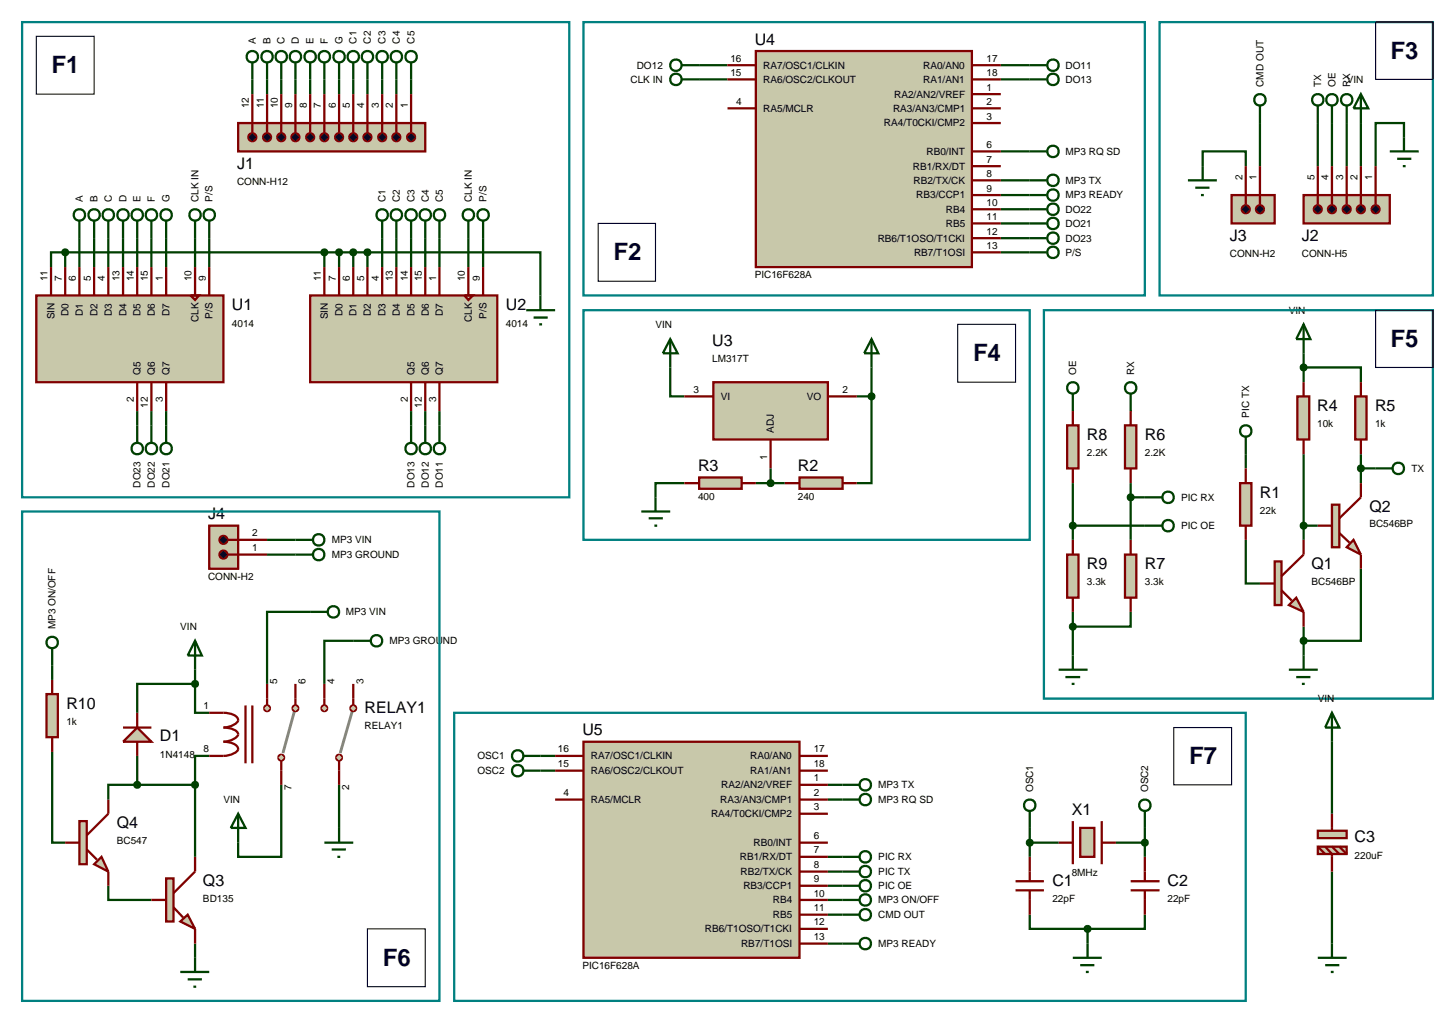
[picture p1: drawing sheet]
<svg xmlns="http://www.w3.org/2000/svg" width="257mm" height="180mm" viewBox="0 0 257 180" stroke-linecap="round" stroke-linejoin="round" font-family="sans-serif">
<g fill="none" stroke="#004000" stroke-width=".4">
<path d="M44.5 14v2.6M47.1 14v2.6M49.6 14v2.6M52.1 14v2.6M54.7 14v2.6M57.2 14v2.6M59.8 14v2.6M62.3 14v2.6M64.8 14v2.6M67.4 14v2.6M69.9 14v2.6M72.5 14v2.6"/>
<path d="M123.3 11.5h5M123.3 14h5M176.5 11.5h5.1M176.5 14h5.1M176.5 36.9h5.1M176.5 39.4h5.1M176.5 31.8h5.1M176.5 34.4h5.1M176.5 26.7h5.1M212.1 29.3v-2.6h7.6v2.6M222.2 21.7v7.6M232.4 21.7v7.6"/>
<path d="M234.9 21.7v7.6M237.5 21.7v7.6M240 21.7v7.6M247.6 24.2v-2.5h-5v7.6M11.5 44.5h-2.5v2.6M11.5 44.5h53.3M11.5 44.5v2.6M14 42v5.1M16.6 42v5.1M19.1 42v5.1M21.7 42v5.1M24.2 42v5.1"/>
<path d="M26.7 42v5.1M29.3 42v5.1M34.4 42v5.1M36.9 42v5.1M57.2 44.5v2.6M59.8 44.5v2.6M62.3 44.5v2.6M64.8 44.5h30.5v7.6M64.8 44.5v2.6M67.4 42v5.1M69.9 42v5.1M72.5 42v5.1"/>
<path d="M75 42v5.1M77.5 42v5.1M82.6 42v5.1M85.2 42v5.1M176.5 44.5h5.1M176.5 42h5.1M24.2 72.5v2.5M26.7 72.5v2.5M29.3 72.5v2.5M72.5 72.5v2.5M75 72.5v2.5M77.5 72.5v2.5"/>
<path d="M118.2 64.8v5.1h2.5M151.1 69.9h2.6M153.7 69.9v15.3h-2.6M153.7 64.8v5.1M229.9 64.8h10.1v2.6M229.9 62.3v5.1M47.1 95.2h5M47.1 97.8h5M120.7 85.2h-5.1v2.5M133.3 85.2h5.1M135.9 82.6v2.6M189.2 92.7h12.7"/>
<path d="M189.2 85.2v10M199.4 85.2v10M199.4 87.7h2.5M219.7 95.2v7.7h2.5M219.7 80.1v2.5M229.9 80.1v15.1M229.9 92.7h2.5M240 80.1v5.1M240 82.6h2.6M9.2 117.3v2.6M34.4 118.1v2.5M54.7 107.9h-7.6v12.7"/>
<path d="M62.3 113h-5.1v7.6M189.2 107.9v7.7M199.4 107.9v2.6h-10.2M229.9 110.5v5.1M240 100.3v12.7h-10.1M9.2 132.6v16h2.3M24.2 138.4h-5.1v2.6M24.2 133.3v5.1M24.2 138.4h10.2M34.4 120.6h-10.2v5.1M34.4 120.6v5.1h2.5M34.4 138.4v12.7"/>
<path d="M36.9 133.3h-2.5v5.1M49.6 138.4v12.7h-7.6v-2.5M59.8 138.4v7.6M95.3 133.3h2.6M95.3 135.9h2.6M146 138.4h2.6M234.9 130.8v12.7M19.1 156.2v2.5h7.6M146 151.1h2.6M146 153.7h2.6M146 156.2h2.6M146 158.7h2.6"/>
<path d="M146 141h2.6M181.6 146v5.1M181.6 148.6h5.1M196.8 148.6h5.1M201.9 146v5.1M234.9 153.7v12.7M34.4 166.4v2.5M146 166.4h2.6M146 161.3h2.6M181.6 161.3v2.5h10.2M191.8 163.8v2.6M201.9 161.3v2.5h-10.1"/>
</g>
<path d="M6.4 52.1h33v15.3h-33z" fill="#c8c8aa" stroke="#800000" stroke-width=".4"/>
<g fill="none" stroke="#800000" stroke-width=".4">
<path d="M9 47.1v5M11.5 47.1v5M14 47.1v5M16.6 47.1v5M19.1 47.1v5M21.7 47.1v5M24.2 47.1v5M26.7 47.1v5M29.3 47.1v5M33.6 52.1h1.5l-.7 .8zM34.4 47.1v5M36.9 47.1v5"/>
<path d="M24.2 67.4v5.1M26.7 67.4v5.1M29.3 67.4v5.1"/>
</g>
<path d="M54.7 52.1h33v15.3h-33z" fill="#c8c8aa" stroke="#800000" stroke-width=".4"/>
<g fill="none" stroke="#800000" stroke-width=".4">
<path d="M57.2 47.1v5M59.8 47.1v5M62.3 47.1v5M64.8 47.1v5M67.4 47.1v5M69.9 47.1v5M72.5 47.1v5M75 47.1v5M77.5 47.1v5M81.9 52.1h1.5l-.8 .8zM82.6 47.1v5M85.2 47.1v5"/>
<path d="M72.5 67.4v5.1M75 67.4v5.1M77.5 67.4v5.1"/>
</g>
<g fill="none" stroke="#004000" stroke-width=".4">
<path d="M14 38.9v3.1M16.6 38.9v3.1M19.1 38.9v3.1M21.7 38.9v3.1M24.2 38.9v3.1M26.7 38.9v3.1M29.3 38.9v3.1M34.4 38.9v3.1M36.9 38.9v3.1M67.4 38.9v3.1M69.9 38.9v3.1M72.5 38.9v3.1"/>
<path d="M75 38.9v3.1M77.5 38.9v3.1M82.6 38.9v3.1M85.2 38.9v3.1M77.5 75v3.1"/>
<circle cx="14" cy="37.9" r="1.01"/>
<circle cx="16.6" cy="37.9" r="1.01"/>
<circle cx="19.1" cy="37.9" r="1.01"/>
<circle cx="21.7" cy="37.9" r="1.01"/>
<circle cx="24.2" cy="37.9" r="1.01"/>
<circle cx="26.7" cy="37.9" r="1.01"/>
<circle cx="29.3" cy="37.9" r="1.01"/>
<circle cx="34.4" cy="37.9" r="1.01"/>
<circle cx="36.9" cy="37.9" r="1.01"/>
<circle cx="67.4" cy="37.9" r="1.01"/>
<circle cx="69.9" cy="37.9" r="1.01"/>
<circle cx="72.5" cy="37.9" r="1.01"/>
<circle cx="75" cy="37.9" r="1.01"/>
<circle cx="77.5" cy="37.9" r="1.01"/>
<circle cx="82.6" cy="37.9" r="1.01"/>
<circle cx="85.2" cy="37.9" r="1.01"/>
<circle cx="77.5" cy="79.1" r="1.01"/>
</g>
<path d="M42 21.7h33v5h-33z" fill="#c8c8aa" stroke="#800000" stroke-width=".4"/>
<path d="M44.5 16.6v6.8M47.1 16.6v6.8M49.6 16.6v6.8M52.1 16.6v6.8M54.7 16.6v6.8M57.2 16.6v6.8M59.8 16.6v6.8M62.3 16.6v6.8M64.8 16.6v6.8M67.4 16.6v6.8M69.9 16.6v6.8M72.5 16.6v6.8" fill="none" stroke="#800000" stroke-width=".4"/>
<g fill="#000" stroke="#800000" stroke-width=".4">
<path d="M44 23.7l.5-.2-.7 .7zM44.5 23.5a.68 .68 0 0 1 .7 .7zM45.2 24.2a.68 .68 0 0 1-.7 .7zM43.8 24.2l.7 .7a.68 .68 0 0 1-.7-.7z"/>
<path d="M46.6 23.7l.5-.2-.7 .7zM47.1 23.5a.68 .68 0 0 1 .7 .7zM47.8 24.2a.68 .68 0 0 1-.7 .7zM46.4 24.2l.7 .7a.68 .68 0 0 1-.7-.7z"/>
<path d="M49.1 23.7l.5-.2-.7 .7zM49.6 23.5a.68 .68 0 0 1 .7 .7zM50.3 24.2a.68 .68 0 0 1-.7 .7zM48.9 24.2l.7 .7a.68 .68 0 0 1-.7-.7z"/>
<path d="M51.6 23.7l.5-.2-.7 .7zM52.1 23.5a.68 .68 0 0 1 .7 .7zM52.8 24.2a.68 .68 0 0 1-.7 .7zM51.4 24.2l.7 .7a.68 .68 0 0 1-.7-.7z"/>
<path d="M54.2 23.7l.5-.2-.7 .7zM54.7 23.5a.68 .68 0 0 1 .7 .7zM55.4 24.2a.68 .68 0 0 1-.7 .7zM54 24.2l.7 .7a.68 .68 0 0 1-.7-.7z"/>
<path d="M56.7 23.7l.5-.2-.7 .7zM57.2 23.5a.68 .68 0 0 1 .7 .7zM57.9 24.2a.68 .68 0 0 1-.7 .7zM56.5 24.2l.7 .7a.68 .68 0 0 1-.7-.7z"/>
<path d="M59.3 23.7l.5-.2-.7 .7zM59.8 23.5a.68 .68 0 0 1 .7 .7zM60.5 24.2a.68 .68 0 0 1-.7 .7zM59.1 24.2l.7 .7a.68 .68 0 0 1-.7-.7z"/>
<path d="M61.8 23.7l.5-.2-.7 .7zM62.3 23.5a.68 .68 0 0 1 .7 .7zM63 24.2a.68 .68 0 0 1-.7 .7zM61.6 24.2l.7 .7a.68 .68 0 0 1-.7-.7z"/>
<path d="M64.3 23.7l.5-.2-.7 .7zM64.8 23.5a.68 .68 0 0 1 .7 .7zM65.5 24.2a.68 .68 0 0 1-.7 .7zM64.1 24.2l.7 .7a.68 .68 0 0 1-.7-.7z"/>
<path d="M66.9 23.7l.5-.2-.7 .7zM67.4 23.5a.68 .68 0 0 1 .7 .7zM68.1 24.2a.68 .68 0 0 1-.7 .7zM66.7 24.2l.7 .7a.68 .68 0 0 1-.7-.7z"/>
<path d="M69.4 23.7l.5-.2-.7 .7zM69.9 23.5a.68 .68 0 0 1 .7 .7zM70.6 24.2a.68 .68 0 0 1-.7 .7zM69.2 24.2l.7 .7a.68 .68 0 0 1-.7-.7z"/>
<path d="M72 23.7l.5-.2-.7 .7zM72.5 23.5a.68 .68 0 0 1 .7 .7zM73.2 24.2a.68 .68 0 0 1-.7 .7zM71.8 24.2l.7 .7a.68 .68 0 0 1-.7-.7z"/>
</g>
<path d="M43.8 24.2l.7-.7 .7 .7-.7 .7zM47.1 23.5l.7 .7-.7 .7-.7-.7zM48.9 24.2l.7-.7 .7 .7-.7 .7zM52.1 23.5l.7 .7-.7 .7-.7-.7zM54.7 23.5l.7 .7-.7 .7-.7-.7zM56.5 24.2l.7-.7 .7 .7-.7 .7zM59.8 23.5l.7 .7-.7 .7-.7-.7zM61.6 24.2l.7-.7 .7 .7-.7 .7zM64.8 23.5l.7 .7-.7 .7-.7-.7zM67.4 23.5l.7 .7-.7 .7-.7-.7zM69.2 24.2l.7-.7 .7 .7-.7 .7zM72.5 23.5l.7 .7-.7 .7-.7-.7z" fill="#000"/>
<g fill="none" stroke="#004000" stroke-width=".4">
<path d="M44.5 11v3M47.1 11v3M49.6 11v3M52.1 11v3M54.7 11v3M57.2 11v3M59.8 11v3M62.3 11v3M64.8 11v3M67.4 11v3M69.9 11v3M72.5 11v3"/>
<circle cx="44.5" cy="10" r="1.01"/>
<circle cx="47.1" cy="10" r="1.01"/>
<circle cx="49.6" cy="10" r="1.01"/>
<circle cx="52.1" cy="10" r="1.01"/>
<circle cx="54.7" cy="10" r="1.01"/>
<circle cx="57.2" cy="10" r="1.01"/>
<circle cx="59.8" cy="10" r="1.01"/>
<circle cx="62.3" cy="10" r="1.01"/>
<circle cx="64.8" cy="10" r="1.01"/>
<circle cx="67.4" cy="10" r="1.01"/>
<circle cx="69.9" cy="10" r="1.01"/>
<circle cx="72.5" cy="10" r="1.01"/>
</g>
<path d="M125.8 67.4h20.2v10.1h-20.2z" fill="#c8c8aa" stroke="#800000" stroke-width=".4"/>
<path d="M120.7 69.9h5.1M135.9 77.5v5.1M146 69.9h5.1" fill="none" stroke="#800000" stroke-width=".4"/>
<path d="M141 84.2h7.6v2h-7.6z" fill="#c8c8aa" stroke="#800000" stroke-width=".4"/>
<path d="M138.4 85.2h2.6M148.6 85.2h2.5" fill="none" stroke="#800000" stroke-width=".4"/>
<path d="M123.3 84.2h7.5v2h-7.5z" fill="#c8c8aa" stroke="#800000" stroke-width=".4"/>
<path d="M120.7 85.2h2.6M130.8 85.2h2.5" fill="none" stroke="#800000" stroke-width=".4"/>
<path d="M118.2 59.8l1.3 2.5h-2.6zM118.2 59.8v5M153.7 59.8l1.2 2.5h-2.5zM153.7 59.8v5M113.1 90.2h5.1M114.4 91.4h2.5M115.4 92.7h.5M115.6 87.7v2.5" fill="none" stroke="#004000" stroke-width=".4"/>
<path d="M133.3 9h38.1v38.1h-38.1z" fill="#c8c8aa" stroke="#800000" stroke-width=".4"/>
<g fill="none" stroke="#800000" stroke-width=".4">
<path d="M128.3 11.5h5M128.3 14h5M128.3 19.1h5M171.4 11.5h5.1M171.4 14h5.1M171.4 16.6h5.1M171.4 19.1h5.1M171.4 26.7h5.1M171.4 29.3h5.1M171.4 31.8h5.1M171.4 34.4h5.1M171.4 36.9h5.1"/>
<path d="M171.4 39.4h5.1M171.4 21.7h5.1M171.4 42h5.1M171.4 44.5h5.1"/>
</g>
<g fill="none" stroke="#004000" stroke-width=".4">
<path d="M120.2 11.5h3.1M181.6 11.5h3M181.6 14h3"/>
<circle cx="119.2" cy="11.5" r="1.01"/>
<circle cx="185.7" cy="11.5" r="1.01"/>
<circle cx="185.7" cy="14" r="1.01"/>
</g>
<path d="M229.9 34.4h15.2v5h-15.2z" fill="#c8c8aa" stroke="#800000" stroke-width=".4"/>
<path d="M232.4 29.3v6.8M234.9 29.3v6.8M237.5 29.3v6.8M240 29.3v6.8M242.6 29.3v6.8" fill="none" stroke="#800000" stroke-width=".4"/>
<g fill="#000" stroke="#800000" stroke-width=".4">
<path d="M231.9 36.4l.5-.2-.7 .7zM232.4 36.2a.68 .68 0 0 1 .7 .7zM233.1 36.9a.68 .68 0 0 1-.7 .7zM231.7 36.9l.7 .7a.68 .68 0 0 1-.7-.7z"/>
<path d="M234.4 36.4l.5-.2-.7 .7zM234.9 36.2a.68 .68 0 0 1 .7 .7zM234.9 37.6l.7-.7a.68 .68 0 0 1-.7 .7zM234.2 36.9l.7 .7a.68 .68 0 0 1-.7-.7z"/>
<path d="M237 36.4l.5-.2-.7 .7zM237.5 36.2a.68 .68 0 0 1 .7 .7zM238.2 36.9a.68 .68 0 0 1-.7 .7zM236.8 36.9l.7 .7a.68 .68 0 0 1-.7-.7z"/>
<path d="M239.5 36.4l.5-.2-.7 .7zM240 36.2a.68 .68 0 0 1 .7 .7zM240.7 36.9a.68 .68 0 0 1-.7 .7zM239.3 36.9l.7 .7a.68 .68 0 0 1-.7-.7z"/>
<path d="M242.1 36.4l.5-.2-.7 .7zM242.6 36.2a.68 .68 0 0 1 .7 .7zM243.3 36.9a.68 .68 0 0 1-.7 .7zM241.9 36.9l.7 .7a.68 .68 0 0 1-.7-.7z"/>
</g>
<path d="M231.7 36.9l.7-.7 .7 .7-.7 .7zM234.9 36.2l.7 .7-.7 .7-.7-.7zM236.8 36.9l.7-.7 .7 .7-.7 .7zM239.3 36.9l.7-.7 .7 .7-.7 .7zM241.9 36.9l.7-.7 .7 .7-.7 .7z" fill="#000"/>
<g fill="none" stroke="#004000" stroke-width=".4">
<path d="M232.4 18.6v3.1M237.5 18.6v3.1M240 16.6l1.3 2.5h-2.6zM240 16.6v5.1M245.1 26.7h5.1M246.4 28h2.5M247.4 29.3h.5M247.6 24.2v2.5M148.6 153.7h3M148.6 156.2h3"/>
<circle cx="232.4" cy="17.6" r="1.01"/>
<circle cx="237.5" cy="17.6" r="1.01"/>
<circle cx="152.6" cy="156.2" r="1.01"/>
<circle cx="152.6" cy="153.7" r="1.01"/>
</g>
<g fill="#c8c8aa" stroke="#800000" stroke-width=".4">
<path d="M228.6 105.4l1.3 2.5-2.6-1.2z"/>
<path d="M224.8 99h1.2v7.7h-1.2z"/>
</g>
<path d="M229.9 95.2v2.6l-3.9 3.8M222.2 102.9h2.6M226 104.1l1.8 1.8M229.9 107.9v2.6" fill="none" stroke="#800000" stroke-width=".4"/>
<path d="M218.7 85.2h2v7.5h-2z" fill="#c8c8aa" stroke="#800000" stroke-width=".4"/>
<path d="M219.7 82.6v2.6M219.7 92.7v2.5" fill="none" stroke="#800000" stroke-width=".4"/>
<g fill="none" stroke="#004000" stroke-width=".4">
<path d="M219.7 77v3.1M227.3 118.1h5.1M228.6 119.4h2.5M229.9 115.6v2.5M229.6 120.6h.5"/>
<circle cx="219.7" cy="76" r="1.01"/>
</g>
<path d="M228.8 69.9h2.1v7.6h-2.1z" fill="#c8c8aa" stroke="#800000" stroke-width=".4"/>
<path d="M229.9 67.4v2.5M229.9 77.5v2.6" fill="none" stroke="#800000" stroke-width=".4"/>
<path d="M229.9 57.2l1.2 2.6h-2.5zM229.9 57.2v5.1" fill="none" stroke="#004000" stroke-width=".4"/>
<g fill="#c8c8aa" stroke="#800000" stroke-width=".4">
<path d="M238.7 95.2l1.3 2.6-2.5-1.3z"/>
<path d="M234.9 89h1.3v7.5h-1.3z"/>
</g>
<path d="M232.4 92.7h2.5M236.2 94l1.8 1.7M240 85.2v2.5l-3.8 3.7M240 97.8v2.5" fill="none" stroke="#800000" stroke-width=".4"/>
<path d="M229.6 92.3l.3-.1-.5 .5zM229.9 92.2l.4 .2 .1 .3zM230.4 92.7l-.1 .3-.4 .2zM229.4 92.7l.5 .5-.4-.2z" fill="#004000" stroke="#004000" stroke-width=".4"/>
<path d="M229.9 92.2l.5 .5-.5 .5-.5-.5z" fill="#004000"/>
<path d="M229.5 112.7l.4-.2-.5 .5zM229.9 112.5l.4 .2 .1 .3zM229.9 113.5l.5-.5-.1 .3zM229.4 113l.5 .5-.4-.2z" fill="#004000" stroke="#004000" stroke-width=".4"/>
<path d="M229.9 112.5l.5 .5-.5 .5-.5-.5z" fill="#004000"/>
<path d="M239 69.9h2v7.6h-2z" fill="#c8c8aa" stroke="#800000" stroke-width=".4"/>
<path d="M240 67.4v2.5M240 77.5v2.6" fill="none" stroke="#800000" stroke-width=".4"/>
<g fill="none" stroke="#004000" stroke-width=".4">
<path d="M242.6 82.6h3"/>
<circle cx="246.6" cy="82.6" r="1.01"/>
</g>
<path d="M239.7 82.2l.3-.1-.5 .5zM240 82.1l.4 .2 .1 .3zM240 83.1l.5-.5-.1 .3zM239.5 82.6l.5 .5-.4-.2z" fill="#004000" stroke="#004000" stroke-width=".4"/>
<path d="M240 82.1l.5 .5-.5 .5-.5-.5z" fill="#004000"/>
<path d="M198.4 75h2v7.6h-2z" fill="#c8c8aa" stroke="#800000" stroke-width=".4"/>
<path d="M199.4 72.5v2.5M199.4 82.6v2.6" fill="none" stroke="#800000" stroke-width=".4"/>
<path d="M198.4 97.8h2v7.6h-2z" fill="#c8c8aa" stroke="#800000" stroke-width=".4"/>
<path d="M199.4 95.2v2.6M199.4 105.4v2.5" fill="none" stroke="#800000" stroke-width=".4"/>
<g fill="none" stroke="#004000" stroke-width=".4">
<path d="M199.4 69.4v3.1M201.9 87.7h3.1M186.7 118.1h5.1M187.9 119.4h2.6M189.2 115.6v2.5M189 120.6h.5"/>
<circle cx="199.4" cy="68.4" r="1.01"/>
<circle cx="206" cy="87.7" r="1.01"/>
</g>
<path d="M199 87.4l.4-.2-.5 .5zM199.4 87.2l.3 .1 .2 .4zM199.9 87.7l-.1 .3-.4 .2zM198.9 87.7l.5 .5-.4-.2z" fill="#004000" stroke="#004000" stroke-width=".4"/>
<path d="M198.9 87.7l.5-.5 .5 .5-.5 .5z" fill="#004000"/>
<path d="M217.2 34.4h7.6v5h-7.6z" fill="#c8c8aa" stroke="#800000" stroke-width=".4"/>
<path d="M219.7 29.3v6.8M222.2 29.3v6.8" fill="none" stroke="#800000" stroke-width=".4"/>
<g fill="#000" stroke="#800000" stroke-width=".4">
<path d="M219.2 36.4l.5-.2-.7 .7zM219.7 36.2a.68 .68 0 0 1 .7 .7zM220.4 36.9a.68 .68 0 0 1-.7 .7zM219 36.9l.7 .7a.68 .68 0 0 1-.7-.7z"/>
<path d="M221.7 36.4l.5-.2-.7 .7zM222.2 36.2a.68 .68 0 0 1 .7 .7zM222.2 37.6l.7-.7a.68 .68 0 0 1-.7 .7zM221.5 36.9l.7 .7a.68 .68 0 0 1-.7-.7z"/>
</g>
<path d="M219 36.9l.7-.7 .7 .7-.7 .7zM222.2 36.2l.7 .7-.7 .7-.7-.7z" fill="#000"/>
<g fill="none" stroke="#004000" stroke-width=".4">
<path d="M222.2 18.6v3.1M234.9 18.6v3.1M209.5 31.8h5.1M210.8 33.1h2.5M211.8 34.4h.5M212.1 29.3v2.5M148.6 151.1h3"/>
<circle cx="222.2" cy="17.6" r="1.01"/>
<circle cx="234.9" cy="17.6" r="1.01"/>
<circle cx="152.6" cy="151.1" r="1.01"/>
</g>
<path d="M188.2 75h2v7.6h-2z" fill="#c8c8aa" stroke="#800000" stroke-width=".4"/>
<path d="M189.2 72.5v2.5M189.2 82.6v2.6" fill="none" stroke="#800000" stroke-width=".4"/>
<path d="M188.2 97.8h2v7.6h-2z" fill="#c8c8aa" stroke="#800000" stroke-width=".4"/>
<path d="M189.2 95.2v2.6M189.2 105.4v2.5" fill="none" stroke="#800000" stroke-width=".4"/>
<g fill="none" stroke="#004000" stroke-width=".4">
<path d="M189.2 69.4v3.1M201.9 92.7h3.1"/>
<circle cx="189.2" cy="68.4" r="1.01"/>
<circle cx="206" cy="92.7" r="1.01"/>
</g>
<path d="M188.9 92.3l.3-.1-.5 .5zM189.2 92.2l.4 .2 .1 .3zM189.7 92.7l-.1 .3-.4 .2zM188.7 92.7l.5 .5-.4-.2z" fill="#004000" stroke="#004000" stroke-width=".4"/>
<path d="M189.2 92.2l.5 .5-.5 .5-.5-.5z" fill="#004000"/>
<g fill="none" stroke="#004000" stroke-width=".4">
<path d="M120.2 14h3.1M181.6 36.9h3M181.6 39.4h3M92.8 54.7h5.1M94.1 56h2.5M95.1 57.2h.5M95.3 52.1v2.6M26.7 75v3.1M29.3 75v3.1M75 75v3.1"/>
<circle cx="119.2" cy="14" r="1.01"/>
<circle cx="185.7" cy="36.9" r="1.01"/>
<circle cx="185.7" cy="39.4" r="1.01"/>
<circle cx="26.7" cy="79.1" r="1.01"/>
<circle cx="29.3" cy="79.1" r="1.01"/>
<circle cx="75" cy="79.1" r="1.01"/>
</g>
<path d="M64.5 44.1l.3-.1-.5 .5zM64.8 44l.4 .2 .1 .3zM64.8 45l.5-.5-.1 .3zM64.3 44.5l.5 .5-.4-.2z" fill="#004000" stroke="#004000" stroke-width=".4"/>
<path d="M64.8 44l.5 .5-.5 .5-.5-.5z" fill="#004000"/>
<path d="M62 44.1l.3-.1-.5 .5zM62.3 44l.4 .2 .1 .3zM62.3 45l.5-.5-.2 .4zM61.8 44.5l.5 .5-.4-.2z" fill="#004000" stroke="#004000" stroke-width=".4"/>
<path d="M62.3 44l.5 .5-.5 .5-.5-.5z" fill="#004000"/>
<g fill="none" stroke="#004000" stroke-width=".4">
<path d="M181.6 42h3M181.6 44.5h3M24.2 75v3.1M72.5 75v3.1"/>
<circle cx="185.7" cy="44.5" r="1.01"/>
<circle cx="185.7" cy="42" r="1.01"/>
<circle cx="24.2" cy="79.1" r="1.01"/>
<circle cx="72.5" cy="79.1" r="1.01"/>
</g>
<path d="M24.2 128.3l2.5 2.5h-5z" fill="#c8c8aa" stroke="#800000" stroke-width=".4"/>
<path d="M21.7 128.3h5M24.2 125.7v2.6M24.2 130.8v2.5" fill="none" stroke="#800000" stroke-width=".4"/>
<path d="M34.4 113l1.2 2.6h-2.5zM34.4 113v5.1" fill="none" stroke="#004000" stroke-width=".4"/>
<path d="M34 120.3l.4-.2-.5 .5zM34.4 120.1l.4 .2 .1 .3zM34.9 120.6l-.1 .3-.4 .2zM33.9 120.6l.5 .5-.3-.1z" fill="#004000" stroke="#004000" stroke-width=".4"/>
<path d="M33.9 120.6l.5-.5 .5 .5-.5 .5z" fill="#004000"/>
<path d="M31.8 171.4h5.1M33.1 172.7h2.5M34.1 174h.5M34.4 168.9v2.5" fill="none" stroke="#004000" stroke-width=".4"/>
<path d="M8.2 122.4h2v7.6h-2z" fill="#c8c8aa" stroke="#800000" stroke-width=".4"/>
<path d="M9.2 119.9v2.5M9.2 130v2.6" fill="none" stroke="#800000" stroke-width=".4"/>
<g fill="none" stroke="#004000" stroke-width=".4">
<path d="M9.2 114.3v3M54.7 107.9h3M62.3 113h3.1M42 143.5l1.3 2.5h-2.6zM42 143.5v5.1M57.2 148.6h5.1M58.5 149.8h2.5M59.5 151.1h.5M59.8 146v2.6"/>
<circle cx="9.2" cy="113.3" r="1.01"/>
<circle cx="58.8" cy="107.9" r="1.01"/>
<circle cx="66.4" cy="113" r="1.01"/>
</g>
<path d="M51.9 125.5l-2 7.3" fill="none" stroke="#808080" stroke-width=".5"/>
<g fill="#c8c8aa" stroke="#800000" stroke-width=".4">
<path d="M49.3 133.2l.3-.1-.5 .5zM49.6 133.1l.4 .2 .1 .3zM49.6 134.1l.5-.5-.2 .4zM49.1 133.6l.5 .5-.3-.1z"/>
<path d="M51.8 124.5l.3-.1-.5 .5zM52.1 124.4l.4 .2 .1 .3zM52.1 125.4l.5-.5-.1 .3zM51.6 124.9l.5 .5-.4-.2z"/>
</g>
<g fill="#c8c8aa">
<path d="M49.6 133.1l.5 .5-.5 .5-.5-.5z"/>
<path d="M52.1 124.4l.5 .5-.5 .5-.5-.5z"/>
</g>
<path d="M52.1 123.2v1.2" fill="none" stroke="#800000" stroke-width=".4"/>
<path d="M46.7 124.6l.4-.2-.5 .5zM47.1 124.4l.4 .2 .1 .3zM47.1 125.4l.5-.5-.1 .3zM46.6 124.9l.5 .5-.4-.2z" fill="#c8c8aa" stroke="#800000" stroke-width=".4"/>
<path d="M46.6 124.9l.5-.5 .5 .5-.5 .5z" fill="#c8c8aa"/>
<path d="M39.4 125.7a3.2 3.2 0 0 1 2.5 .9 .9 .9 0 0 1-.7 1.2l-1.2 .4-.6 .1a3.4 3.4 0 0 1 2.5 .9l.1 .3a2.79 2.79 0 0 1-2.6 1.3 3.2 3.2 0 0 1 2.5 .9l.1 .4a2.77 2.77 0 0 1-2.6 1.2M43.3 124.4v10.2M44.5 124.4v10.2M47.1 123.2v1.2M49.6 134.1v1.8" fill="none" stroke="#800000" stroke-width=".4"/>
<path d="M62.1 125.5l-2.1 7.3" fill="none" stroke="#808080" stroke-width=".5"/>
<g fill="#c8c8aa" stroke="#800000" stroke-width=".4">
<path d="M59.5 133.2l.3-.1-.5 .5zM59.8 133.1l.4 .2 .1 .3zM59.8 134.1l.5-.5-.2 .4zM59.3 133.6l.5 .5-.3-.1z"/>
<path d="M62 124.5l.3-.1-.5 .5zM62.3 124.4l.3 .1 .2 .4zM62.3 125.4l.5-.5-.1 .3zM61.8 124.9l.5 .5-.4-.2z"/>
</g>
<g fill="#c8c8aa">
<path d="M59.8 133.1l.5 .5-.5 .5-.5-.5z"/>
<path d="M61.8 124.9l.5-.5 .5 .5-.5 .5z"/>
</g>
<path d="M62.3 123.2v1.2" fill="none" stroke="#800000" stroke-width=".4"/>
<path d="M56.8 124.6l.4-.2-.5 .5zM57.2 124.4l.4 .2 .1 .3zM57.2 125.4l.5-.5-.1 .3zM56.7 124.9l.5 .5-.4-.2z" fill="#c8c8aa" stroke="#800000" stroke-width=".4"/>
<path d="M56.7 124.9l.5-.5 .5 .5-.5 .5z" fill="#c8c8aa"/>
<path d="M36.9 125.7h2.5M36.9 133.3h2.5M47.1 120.6v2.6M49.6 135.9v2.5M52.1 120.6v2.6M57.2 120.6v3.8M59.8 134.1v4.3M62.3 120.6v2.6" fill="none" stroke="#800000" stroke-width=".4"/>
<path d="M36.9 92.7h5.1v7.6h-5.1z" fill="#c8c8aa" stroke="#800000" stroke-width=".4"/>
<path d="M40.2 97.8h6.9M40.2 95.2h6.9" fill="none" stroke="#800000" stroke-width=".4"/>
<g fill="#000" stroke="#800000" stroke-width=".4">
<path d="M38.9 94.7l.5-.2-.7 .7zM39.4 94.5a.68 .68 0 0 1 .7 .7zM39.4 95.9l.7-.7a.68 .68 0 0 1-.7 .7zM38.7 95.2l.7 .7a.68 .68 0 0 1-.7-.7z"/>
<path d="M38.9 97.3l.5-.2-.7 .7zM39.4 97.1a.68 .68 0 0 1 .7 .7zM40.1 97.8a.68 .68 0 0 1-.7 .7zM38.7 97.8l.7 .7a.68 .68 0 0 1-.7-.7z"/>
</g>
<path d="M39.4 94.5l.7 .7-.7 .7-.7-.7zM39.4 97.1l.7 .7-.7 .7-.7-.7z" fill="#000"/>
<g fill="none" stroke="#004000" stroke-width=".4">
<path d="M52.1 95.2h3.1M52.1 97.8h3.1"/>
<circle cx="56.2" cy="95.2" r="1.01"/>
<circle cx="56.2" cy="97.8" r="1.01"/>
</g>
<path d="M229.5 64.5l.4-.2-.5 .5zM229.9 64.3l.4 .2 .1 .3zM229.9 65.3l.5-.5-.1 .3zM229.4 64.8l.5 .5-.4-.2z" fill="#004000" stroke="#004000" stroke-width=".4"/>
<path d="M229.4 64.8l.5-.5 .5 .5-.5 .5z" fill="#004000"/>
<path d="M102.9 130.8h38.1v38.1h-38.1z" fill="#c8c8aa" stroke="#800000" stroke-width=".4"/>
<g fill="none" stroke="#800000" stroke-width=".4">
<path d="M97.9 133.3h5M97.9 135.9h5M141 133.3h5M141 135.9h5M141 138.4h5M97.9 141h5M141 148.6h5M141 151.1h5M141 153.7h5M141 156.2h5M141 158.7h5M141 141h5"/>
<path d="M141 143.5h5M179.1 157h5M179.1 155.4h5M181.6 151.1v4.3M181.6 157v4.3M189.2 144.8v7.6M194.3 144.8v7.6M199.4 157h5.1M199.4 155.4h5.1M201.9 151.1v4.3M201.9 157v4.3M141 161.3h5"/>
<path d="M141 163.8h5M141 166.4h5"/>
</g>
<g fill="none" stroke="#004000" stroke-width=".4">
<path d="M181.6 143v3M201.9 143v3"/>
<circle cx="181.6" cy="142" r="1.01"/>
<circle cx="201.9" cy="142" r="1.01"/>
</g>
<path d="M190.5 146h2.5v5.1h-2.5z" fill="#c8c8aa" stroke="#800000" stroke-width=".4"/>
<path d="M186.7 148.6h2.5M194.3 148.6h2.5" fill="none" stroke="#800000" stroke-width=".4"/>
<path d="M189.2 168.9h5.1M190.5 170.2h2.5M191.5 171.4h.5M191.8 166.4v2.5" fill="none" stroke="#004000" stroke-width=".4"/>
<path d="M191.4 163.5l.4-.2-.5 .5zM191.8 163.3l.4 .2 .1 .3zM192.3 163.8l-.1 .3-.4 .2zM191.3 163.8l.5 .5-.4-.2z" fill="#004000" stroke="#004000" stroke-width=".4"/>
<path d="M191.8 163.3l.5 .5-.5 .5-.5-.5z" fill="#004000"/>
<path d="M181.2 148.3l.4-.2-.5 .5zM181.6 148.1l.3 .1 .2 .4zM182.1 148.6l-.1 .3-.4 .2zM181.1 148.6l.5 .5-.4-.2z" fill="#004000" stroke="#004000" stroke-width=".4"/>
<path d="M181.1 148.6l.5-.5 .5 .5-.5 .5z" fill="#004000"/>
<path d="M201.5 148.3l.4-.2-.5 .5zM201.9 148.1l.4 .2 .1 .3zM202.4 148.6l-.1 .3-.4 .2zM201.4 148.6l.5 .5-.4-.2z" fill="#004000" stroke="#004000" stroke-width=".4"/>
<path d="M201.9 148.1l.5 .5-.5 .5-.5-.5z" fill="#004000"/>
<g fill="none" stroke="#004000" stroke-width=".4">
<path d="M181.6 31.8h3M181.6 34.4h3M181.6 26.7h3M92.3 133.3h3M92.3 135.9h3M148.6 138.4h3M148.6 158.7h3M148.6 141h3M148.6 166.4h3M148.6 161.3h3"/>
<circle cx="185.7" cy="31.8" r="1.01"/>
<circle cx="185.7" cy="34.4" r="1.01"/>
<circle cx="185.7" cy="26.7" r="1.01"/>
<circle cx="91.3" cy="135.9" r="1.01"/>
<circle cx="91.3" cy="133.3" r="1.01"/>
<circle cx="152.6" cy="138.4" r="1.01"/>
<circle cx="152.6" cy="158.7" r="1.01"/>
<circle cx="152.6" cy="141" r="1.01"/>
<circle cx="152.6" cy="161.3" r="1.01"/>
<circle cx="152.6" cy="166.4" r="1.01"/>
</g>
<path d="M3.9 90.2h73.6v86.3h-73.6z" fill="none" stroke="#008080" stroke-width=".4"/>
<path d="M59.4 44.2l.4-.2-.5 .5zM59.8 44l.4 .2 .1 .3zM59.8 45l.5-.5-.1 .3zM59.3 44.5l.5 .5-.3-.1z" fill="#004000" stroke="#004000" stroke-width=".4"/>
<path d="M59.3 44.5l.5-.5 .5 .5-.5 .5z" fill="#004000"/>
<path d="M56.8 44.2l.4-.2-.5 .5zM57.2 44l.4 .2 .1 .3zM57.2 45l.5-.5-.1 .3zM56.7 44.5l.5 .5-.3-.1z" fill="#004000" stroke="#004000" stroke-width=".4"/>
<path d="M56.7 44.5l.5-.5 .5 .5-.5 .5z" fill="#004000"/>
<path d="M11.2 44.1l.3-.1-.5 .5zM11.5 44l.4 .2 .1 .3zM11.5 45l.5-.5-.2 .4zM11 44.5l.5 .5-.4-.2z" fill="#004000" stroke="#004000" stroke-width=".4"/>
<path d="M11.5 44l.5 .5-.5 .5-.5-.5z" fill="#004000"/>
<path d="M3.9 3.9h96.5v83.8h-96.5z" fill="none" stroke="#008080" stroke-width=".4"/>
<path d="M188.9 110.1l.3-.1-.5 .5zM189.2 110l.4 .2 .1 .3zM189.7 110.5l-.1 .3-.4 .2zM188.7 110.5l.5 .5-.4-.2z" fill="#004000" stroke="#004000" stroke-width=".4"/>
<path d="M189.2 110l.5 .5-.5 .5-.5-.5z" fill="#004000"/>
<path d="M102.9 3.9h99v48.2h-99zM204.5 3.9h48.2v48.2h-48.2zM184.1 54.7h68.6v68.5h-68.6zM80.1 125.7h139.6v50.8h-139.6z" fill="none" stroke="#008080" stroke-width=".4"/>
<path d="M153.4 69.5l.3-.1-.5 .5zM153.7 69.4l.4 .2 .1 .3zM154.2 69.9l-.1 .3-.4 .2zM153.2 69.9l.5 .5-.4-.2z" fill="#004000" stroke="#004000" stroke-width=".4"/>
<path d="M153.7 69.4l.5 .5-.5 .5-.5-.5z" fill="#004000"/>
<path d="M135.6 84.8l.3-.1-.5 .5zM135.9 84.7l.3 .1 .2 .4zM135.9 85.7l.5-.5-.2 .4zM135.4 85.2l.5 .5-.4-.2z" fill="#004000" stroke="#004000" stroke-width=".4"/>
<path d="M135.9 84.7l.5 .5-.5 .5-.5-.5z" fill="#004000"/>
<path d="M102.9 54.7h78.7v40.5h-78.7z" fill="none" stroke="#008080" stroke-width=".4"/>
<path d="M6.4 6.4h10.2v10.2h-10.2zM242.6 3.9h10.1v10.1h-10.1zM105.5 39.4h10.1v10.2h-10.1zM168.9 57.2h10.2v10.2h-10.2zM242.6 54.7h10.1v10.1h-10.1zM207 128.3h10.2v10.1h-10.2zM64.8 163.8h10.2v10.2h-10.2z" fill="none" stroke="#000040" stroke-width=".2"/>
<g fill="#c8c8aa" stroke="#800000" stroke-width=".4">
<path d="M31.8 162.5l1.3-1.2 1.3 2.5z"/>
<path d="M29.3 154.9h1.3v7.6h-1.3z"/>
</g>
<path d="M26.7 158.7h2.6M30.6 160l1.7 1.8M34.4 151.1v2.6l-3.8 3.8M34.4 163.8v2.6" fill="none" stroke="#800000" stroke-width=".4"/>
<path d="M34 138.1l.4-.2-.5 .5zM34.4 137.9l.4 .2 .1 .3zM34.9 138.4l-.2 .4-.3 .1zM33.9 138.4l.5 .5-.3-.1z" fill="#004000" stroke="#004000" stroke-width=".4"/>
<path d="M33.9 138.4l.5-.5 .5 .5-.5 .5z" fill="#004000"/>
<g fill="#c8c8aa" stroke="#800000" stroke-width=".4">
<path d="M16.6 152.4l1.3-1.3 1.2 2.6z"/>
<path d="M14 144.8h1.3v7.6h-1.3z"/>
</g>
<path d="M11.5 148.6h2.5M15.3 149.8l1.8 1.8M19.1 141v2.5l-3.8 3.8M19.1 153.7v2.5" fill="none" stroke="#800000" stroke-width=".4"/>
<path d="M23.8 138.1l.4-.2-.5 .5zM24.2 137.9l.4 .2 .1 .3zM24.2 138.9l.5-.5-.2 .4zM23.7 138.4l.5 .5-.3-.1z" fill="#004000" stroke="#004000" stroke-width=".4"/>
<path d="M23.7 138.4l.5-.5 .5 .5-.5 .5z" fill="#004000"/>
<g fill="#c8c8aa" stroke="#800000" stroke-width=".4">
<path d="M232.4 146.5h5.1v1.3h-5.1z"/>
<path d="M232.4 149.3h5.1v1.3h-5.1z"/>
</g>
<path d="M232.4 149.3l1.3 1.3M233.7 149.3l1.2 1.3v3.1M234.9 143.5v3M234.9 149.3l1.3 1.3M236.2 149.3l1.3 1.3" fill="none" stroke="#800000" stroke-width=".4"/>
<path d="M234.9 125.7l1.3 2.6h-2.5zM234.9 125.7v5.1M232.4 168.9h5.1M233.7 170.2h2.5M234.7 171.4h.5M234.9 166.4v2.5" fill="none" stroke="#004000" stroke-width=".4"/>
<g font-size="4.2" fill="#000040">
<text x="245.2" y="10.4">F3</text>
<text x="9.1" y="12.9">F1</text>
<text x="108.2" y="45.9">F2</text>
<text x="171.6" y="63.7">F4</text>
<text x="245.2" y="61.2">F5</text>
<text x="209.7" y="134.7">F7</text>
<text x="67.5" y="170.3">F6</text>
</g>
<g font-size="2.8">
<text x="133.1" y="7.9">U4</text>
<text x="41.8" y="29.8">J1</text>
<text x="216.9" y="42.5">J3</text>
<text x="229.6" y="42.5">J2</text>
<text x="40.9" y="54.7">U1</text>
<text x="89.2" y="54.7">U2</text>
<text x="125.6" y="61.1">U3</text>
<text x="191.7" y="77.6">R8</text>
<text x="201.9" y="77.6">R6</text>
<text x="232.3" y="72.5">R4</text>
<text x="242.5" y="72.5">R5</text>
<text x="123.1" y="83.1">R3</text>
<text x="140.7" y="83.1">R2</text>
<text x="222.2" y="87.8">R1</text>
<text x="36.7" y="91.6">J4</text>
<text x="241.5" y="90.3">Q2</text>
<text x="191.7" y="100.4">R9</text>
<text x="201.9" y="100.4">R7</text>
<text x="231.3" y="100.4">Q1</text>
<text x="11.7" y="125">R10</text>
<text x="64.3" y="125.8">RELAY1</text>
<text x="28.2" y="130.8">D1</text>
<text x="102.7" y="129.7">U5</text>
<text x="189" y="143.7">X1</text>
<text x="20.6" y="146.1">Q4</text>
<text x="238.9" y="148.6">C3</text>
<text x="35.8" y="156.2">Q3</text>
<text x="185.6" y="156.2">C1</text>
<text x="205.9" y="156.2">C2</text>
</g>
<g font-size="1.8">
<text x="45.1" y="7.7" transform="rotate(-90 45.1 7.7)">A</text>
<text x="47.7" y="7.7" transform="rotate(-90 47.7 7.7)">B</text>
<text x="50.2" y="7.7" transform="rotate(-90 50.2 7.7)">C</text>
<text x="52.7" y="7.7" transform="rotate(-90 52.7 7.7)">D</text>
<text x="55.3" y="7.7" transform="rotate(-90 55.3 7.7)">E</text>
<text x="57.8" y="7.7" transform="rotate(-90 57.8 7.7)">F</text>
<text x="60.4" y="7.7" transform="rotate(-90 60.4 7.7)">G</text>
<text x="62.9" y="7.7" transform="rotate(-90 62.9 7.7)">C1</text>
<text x="65.4" y="7.7" transform="rotate(-90 65.4 7.7)">C2</text>
<text x="68" y="7.7" transform="rotate(-90 68 7.7)">C3</text>
<text x="70.5" y="7.7" transform="rotate(-90 70.5 7.7)">C4</text>
<text x="73.1" y="7.7" transform="rotate(-90 73.1 7.7)">C5</text>
<text x="128.8" y="10.9">16</text>
<text x="174" y="10.9">17</text>
<text x="111.2" y="14.6">CLK IN</text>
<text x="112.3" y="12.1">DO12</text>
<text x="128.8" y="13.4">15</text>
<text x="134.6" y="12.1">RA7/OSC1/CLKIN</text>
<text x="134.6" y="14.6">RA6/OSC2/CLKOUT</text>
<text x="157.7" y="17.2">RA2/AN2/VREF</text>
<text x="162.8" y="12.1">RA0/AN0</text>
<text x="162.8" y="14.6">RA1/AN1</text>
<text x="174" y="13.4">18</text>
<text x="174" y="16">1</text>
<text x="187.9" y="12.1">DO11</text>
<text x="187.9" y="14.6">DO13</text>
<text x="222.8" y="15.3" transform="rotate(-90 222.8 15.3)">CMD OUT</text>
<text x="233" y="15.3" transform="rotate(-90 233 15.3)">TX</text>
<text x="235.5" y="15.3" transform="rotate(-90 235.5 15.3)">OE</text>
<text x="237.5" y="14.6">VIN</text>
<text x="238.1" y="15.3" transform="rotate(-90 238.1 15.3)">RX</text>
<text x="43.9" y="19.1" transform="rotate(-90 43.9 19.1)">12</text>
<text x="46.5" y="19.1" transform="rotate(-90 46.5 19.1)">11</text>
<text x="49" y="19.1" transform="rotate(-90 49 19.1)">10</text>
<text x="51.5" y="19.1" transform="rotate(-90 51.5 19.1)">9</text>
<text x="54.1" y="19.1" transform="rotate(-90 54.1 19.1)">8</text>
<text x="56.6" y="19.1" transform="rotate(-90 56.6 19.1)">7</text>
<text x="59.2" y="19.1" transform="rotate(-90 59.2 19.1)">6</text>
<text x="61.7" y="19.1" transform="rotate(-90 61.7 19.1)">5</text>
<text x="64.2" y="19.1" transform="rotate(-90 64.2 19.1)">4</text>
<text x="66.8" y="19.1" transform="rotate(-90 66.8 19.1)">3</text>
<text x="69.3" y="19.1" transform="rotate(-90 69.3 19.1)">2</text>
<text x="71.9" y="19.1" transform="rotate(-90 71.9 19.1)">1</text>
<text x="129.8" y="18.5">4</text>
<text x="134.6" y="19.7">RA5/MCLR</text>
<text x="155.9" y="22.3">RA4/T0CKI/CMP2</text>
<text x="157.5" y="19.7">RA3/AN3/CMP1</text>
<text x="174" y="18.5">2</text>
<text x="174" y="21.1">3</text>
<text x="161" y="29.9">RB1/RX/DT</text>
<text x="163.4" y="27.3">RB0/INT</text>
<text x="174" y="26.1">6</text>
<text x="174" y="28.7">7</text>
<text x="187.9" y="27.3">MP3 RQ SD</text>
<text x="14.6" y="35.6" transform="rotate(-90 14.6 35.6)">A</text>
<text x="17.2" y="35.6" transform="rotate(-90 17.2 35.6)">B</text>
<text x="19.7" y="35.6" transform="rotate(-90 19.7 35.6)">C</text>
<text x="22.3" y="35.6" transform="rotate(-90 22.3 35.6)">D</text>
<text x="24.8" y="35.6" transform="rotate(-90 24.8 35.6)">E</text>
<text x="27.3" y="35.6" transform="rotate(-90 27.3 35.6)">F</text>
<text x="29.9" y="35.6" transform="rotate(-90 29.9 35.6)">G</text>
<text x="35" y="35.6" transform="rotate(-90 35 35.6)">CLK IN</text>
<text x="37.5" y="35.6" transform="rotate(-90 37.5 35.6)">P/S</text>
<text x="41.8" y="32.6">CONN-H12</text>
<text x="68" y="35.6" transform="rotate(-90 68 35.6)">C1</text>
<text x="70.5" y="35.6" transform="rotate(-90 70.5 35.6)">C2</text>
<text x="73.1" y="35.6" transform="rotate(-90 73.1 35.6)">C3</text>
<text x="75.6" y="35.6" transform="rotate(-90 75.6 35.6)">C4</text>
<text x="78.1" y="35.6" transform="rotate(-90 78.1 35.6)">C5</text>
<text x="83.2" y="35.6" transform="rotate(-90 83.2 35.6)">CLK IN</text>
<text x="85.8" y="35.6" transform="rotate(-90 85.8 35.6)">P/S</text>
<text x="161.1" y="32.4">RB2/TX/CK</text>
<text x="161.6" y="35">RB3/CCP1</text>
<text x="174" y="31.2">8</text>
<text x="174" y="33.8">9</text>
<text x="187.9" y="32.4">MP3 TX</text>
<text x="187.9" y="35">MP3 READY</text>
<text x="219.1" y="31.8" transform="rotate(-90 219.1 31.8)">2</text>
<text x="221.6" y="31.8" transform="rotate(-90 221.6 31.8)">1</text>
<text x="231.8" y="31.8" transform="rotate(-90 231.8 31.8)">5</text>
<text x="234.3" y="31.8" transform="rotate(-90 234.3 31.8)">4</text>
<text x="236.9" y="31.8" transform="rotate(-90 236.9 31.8)">3</text>
<text x="239.4" y="31.8" transform="rotate(-90 239.4 31.8)">2</text>
<text x="242" y="31.8" transform="rotate(-90 242 31.8)">1</text>
<text x="166.8" y="37.5">RB4</text>
<text x="166.8" y="40">RB5</text>
<text x="174" y="36.3">10</text>
<text x="174" y="38.8">11</text>
<text x="174" y="41.4">12</text>
<text x="187.9" y="37.5">DO22</text>
<text x="187.9" y="40">DO21</text>
<text x="154.8" y="42.6">RB6/T1OSO/T1CKI</text>
<text x="161.2" y="45.1">RB7/T1OSI</text>
<text x="174" y="43.9">13</text>
<text x="187.9" y="42.6">DO23</text>
<text x="187.9" y="45.1">P/S</text>
<text x="216.9" y="45.3">CONN-H2</text>
<text x="229.6" y="45.3">CONN-H5</text>
<text x="8.4" y="49.6" transform="rotate(-90 8.4 49.6)">11</text>
<text x="10.9" y="49.6" transform="rotate(-90 10.9 49.6)">7</text>
<text x="13.4" y="49.6" transform="rotate(-90 13.4 49.6)">6</text>
<text x="16" y="49.6" transform="rotate(-90 16 49.6)">5</text>
<text x="18.5" y="49.6" transform="rotate(-90 18.5 49.6)">4</text>
<text x="21.1" y="49.6" transform="rotate(-90 21.1 49.6)">13</text>
<text x="23.6" y="49.6" transform="rotate(-90 23.6 49.6)">14</text>
<text x="26.1" y="49.6" transform="rotate(-90 26.1 49.6)">15</text>
<text x="28.7" y="49.6" transform="rotate(-90 28.7 49.6)">1</text>
<text x="33.8" y="49.6" transform="rotate(-90 33.8 49.6)">10</text>
<text x="36.3" y="49.6" transform="rotate(-90 36.3 49.6)">9</text>
<text x="56.6" y="49.6" transform="rotate(-90 56.6 49.6)">11</text>
<text x="59.2" y="49.6" transform="rotate(-90 59.2 49.6)">7</text>
<text x="61.7" y="49.6" transform="rotate(-90 61.7 49.6)">6</text>
<text x="64.2" y="49.6" transform="rotate(-90 64.2 49.6)">5</text>
<text x="66.8" y="49.6" transform="rotate(-90 66.8 49.6)">4</text>
<text x="69.3" y="49.6" transform="rotate(-90 69.3 49.6)">13</text>
<text x="71.9" y="49.6" transform="rotate(-90 71.9 49.6)">14</text>
<text x="74.4" y="49.6" transform="rotate(-90 74.4 49.6)">15</text>
<text x="76.9" y="49.6" transform="rotate(-90 76.9 49.6)">1</text>
<text x="82" y="49.6" transform="rotate(-90 82 49.6)">10</text>
<text x="84.6" y="49.6" transform="rotate(-90 84.6 49.6)">9</text>
<text x="133.1" y="49.1">PIC16F628A</text>
<text x="9.6" y="56.3" transform="rotate(-90 9.6 56.3)">SIN</text>
<text x="12.1" y="55.7" transform="rotate(-90 12.1 55.7)">D0</text>
<text x="14.6" y="55.7" transform="rotate(-90 14.6 55.7)">D1</text>
<text x="17.2" y="55.7" transform="rotate(-90 17.2 55.7)">D2</text>
<text x="19.7" y="55.7" transform="rotate(-90 19.7 55.7)">D3</text>
<text x="22.3" y="55.7" transform="rotate(-90 22.3 55.7)">D4</text>
<text x="24.8" y="55.7" transform="rotate(-90 24.8 55.7)">D5</text>
<text x="27.3" y="55.7" transform="rotate(-90 27.3 55.7)">D6</text>
<text x="29.9" y="55.7" transform="rotate(-90 29.9 55.7)">D7</text>
<text x="35" y="56.8" transform="rotate(-90 35 56.8)">CLK</text>
<text x="37.5" y="56.2" transform="rotate(-90 37.5 56.2)">P/S</text>
<text x="40.9" y="57.6">4014</text>
<text x="57.8" y="56.3" transform="rotate(-90 57.8 56.3)">SIN</text>
<text x="60.4" y="55.7" transform="rotate(-90 60.4 55.7)">D0</text>
<text x="62.9" y="55.7" transform="rotate(-90 62.9 55.7)">D1</text>
<text x="65.4" y="55.7" transform="rotate(-90 65.4 55.7)">D2</text>
<text x="68" y="55.7" transform="rotate(-90 68 55.7)">D3</text>
<text x="70.5" y="55.7" transform="rotate(-90 70.5 55.7)">D4</text>
<text x="73.1" y="55.7" transform="rotate(-90 73.1 55.7)">D5</text>
<text x="75.6" y="55.7" transform="rotate(-90 75.6 55.7)">D6</text>
<text x="78.1" y="55.7" transform="rotate(-90 78.1 55.7)">D7</text>
<text x="83.2" y="56.8" transform="rotate(-90 83.2 56.8)">CLK</text>
<text x="85.8" y="56.2" transform="rotate(-90 85.8 56.2)">P/S</text>
<text x="89.2" y="57.6">4014</text>
<text x="115.6" y="57.8">VIN</text>
<text x="227.3" y="55.3">VIN</text>
<text x="125.6" y="63.9">LM317T</text>
<text x="23.6" y="70.9" transform="rotate(-90 23.6 70.9)">2</text>
<text x="24.8" y="66.1" transform="rotate(-90 24.8 66.1)">Q5</text>
<text x="26.1" y="71.9" transform="rotate(-90 26.1 71.9)">12</text>
<text x="27.3" y="66.1" transform="rotate(-90 27.3 66.1)">Q6</text>
<text x="28.7" y="70.9" transform="rotate(-90 28.7 70.9)">3</text>
<text x="29.9" y="66.1" transform="rotate(-90 29.9 66.1)">Q7</text>
<text x="71.9" y="70.9" transform="rotate(-90 71.9 70.9)">2</text>
<text x="73.1" y="66.1" transform="rotate(-90 73.1 66.1)">Q5</text>
<text x="74.4" y="71.9" transform="rotate(-90 74.4 71.9)">12</text>
<text x="75.6" y="66.1" transform="rotate(-90 75.6 66.1)">Q6</text>
<text x="76.9" y="70.9" transform="rotate(-90 76.9 70.9)">3</text>
<text x="78.1" y="66.1" transform="rotate(-90 78.1 66.1)">Q7</text>
<text x="122.3" y="69.3">3</text>
<text x="127.1" y="70.5">VI</text>
<text x="142.3" y="70.5">VO</text>
<text x="148.6" y="69.3">2</text>
<text x="189.8" y="66.1" transform="rotate(-90 189.8 66.1)">OE</text>
<text x="200" y="66.1" transform="rotate(-90 200 66.1)">RX</text>
<text x="136.5" y="76.3" transform="rotate(-90 136.5 76.3)">ADJ</text>
<text x="220.3" y="73.7" transform="rotate(-90 220.3 73.7)">PIC TX</text>
<text x="232.3" y="75.3">10k</text>
<text x="242.5" y="75.3">1k</text>
<text x="135.3" y="81.1" transform="rotate(-90 135.3 81.1)">1</text>
<text x="191.7" y="80.4">2.2K</text>
<text x="201.9" y="80.4">2.2K</text>
<text x="248.9" y="83.2">TX</text>
<text x="24.8" y="86" transform="rotate(-90 24.8 86)">DO23</text>
<text x="27.3" y="86" transform="rotate(-90 27.3 86)">DO22</text>
<text x="29.9" y="86" transform="rotate(-90 29.9 86)">DO21</text>
<text x="73.1" y="86" transform="rotate(-90 73.1 86)">DO13</text>
<text x="75.6" y="86" transform="rotate(-90 75.6 86)">DO12</text>
<text x="78.1" y="86" transform="rotate(-90 78.1 86)">DO11</text>
<text x="123.1" y="88.2">400</text>
<text x="140.7" y="88.2">240</text>
<text x="208.3" y="88.3">PIC RX</text>
<text x="44.5" y="94.6">2</text>
<text x="58.5" y="95.8">MP3 VIN</text>
<text x="208.3" y="93.3">PIC OE</text>
<text x="222.2" y="90.6">22k</text>
<text x="241.5" y="93">BC546BP</text>
<text x="44.5" y="97.2">1</text>
<text x="58.5" y="98.4">MP3 GROUND</text>
<text x="36.7" y="102.3">CONN-H2</text>
<text x="191.7" y="103.2">3.3k</text>
<text x="201.9" y="103.2">3.3k</text>
<text x="231.3" y="103.2">BC546BP</text>
<text x="9.8" y="111" transform="rotate(-90 9.8 111)">MP3 ON/OFF</text>
<text x="31.8" y="111.1">VIN</text>
<text x="61" y="108.5">MP3 VIN</text>
<text x="68.7" y="113.6">MP3 GROUND</text>
<text x="35.9" y="125.1">1</text>
<text x="48.9" y="120.6" transform="rotate(-90 48.9 120.6)">5</text>
<text x="53.9" y="120.6" transform="rotate(-90 53.9 120.6)">6</text>
<text x="59" y="120.6" transform="rotate(-90 59 120.6)">4</text>
<text x="64.1" y="120.6" transform="rotate(-90 64.1 120.6)">3</text>
<text x="232.4" y="123.8">VIN</text>
<text x="11.7" y="127.8">1k</text>
<text x="64.3" y="128.6">RELAY1</text>
<text x="28.2" y="133.7">1N4148</text>
<text x="35.9" y="132.7">8</text>
<text x="84.2" y="133.9">OSC1</text>
<text x="84.2" y="136.5">OSC2</text>
<text x="98.4" y="132.7">16</text>
<text x="98.4" y="135.3">15</text>
<text x="104.2" y="133.9">RA7/OSC1/CLKIN</text>
<text x="104.2" y="136.5">RA6/OSC2/CLKOUT</text>
<text x="132.3" y="133.9">RA0/AN0</text>
<text x="132.3" y="136.5">RA1/AN1</text>
<text x="143.5" y="132.7">17</text>
<text x="143.5" y="135.3">18</text>
<text x="143.5" y="137.8">1</text>
<text x="39.4" y="141.6">VIN</text>
<text x="51.4" y="139.4" transform="rotate(-90 51.4 139.4)">7</text>
<text x="61.6" y="139.4" transform="rotate(-90 61.6 139.4)">2</text>
<text x="99.4" y="140.4">4</text>
<text x="104.2" y="141.6">RA5/MCLR</text>
<text x="127" y="141.6">RA3/AN3/CMP1</text>
<text x="127.2" y="139">RA2/AN2/VREF</text>
<text x="143.5" y="140.4">2</text>
<text x="143.5" y="142.9">3</text>
<text x="154.9" y="139">MP3 TX</text>
<text x="154.9" y="141.6">MP3 RQ SD</text>
<text x="182.2" y="139.7" transform="rotate(-90 182.2 139.7)">OSC1</text>
<text x="202.5" y="139.7" transform="rotate(-90 202.5 139.7)">OSC2</text>
<text x="20.6" y="148.9">BC547</text>
<text x="125.4" y="144.1">RA4/T0CKI/CMP2</text>
<text x="132.9" y="149.2">RB0/INT</text>
<text x="143.5" y="148">6</text>
<text x="130.5" y="151.7">RB1/RX/DT</text>
<text x="130.6" y="154.3">RB2/TX/CK</text>
<text x="143.5" y="150.5">7</text>
<text x="143.5" y="153.1">8</text>
<text x="143.5" y="155.6">9</text>
<text x="154.9" y="154.3">PIC TX</text>
<text x="154.9" y="151.7">PIC RX</text>
<text x="189" y="154.4">8MHz</text>
<text x="238.9" y="151.4">220uF</text>
<text x="35.8" y="159.1">BD135</text>
<text x="131.1" y="156.8">RB3/CCP1</text>
<text x="136.3" y="159.3">RB4</text>
<text x="136.3" y="161.9">RB5</text>
<text x="143.5" y="158.1">10</text>
<text x="143.5" y="160.7">11</text>
<text x="154.9" y="156.8">PIC OE</text>
<text x="154.9" y="159.3">MP3 ON/OFF</text>
<text x="154.9" y="161.9">CMD OUT</text>
<text x="185.6" y="159.1">22pF</text>
<text x="205.9" y="159.1">22pF</text>
<text x="124.3" y="164.4">RB6/T1OSO/T1CKI</text>
<text x="130.7" y="167">RB7/T1OSI</text>
<text x="143.5" y="163.2">12</text>
<text x="143.5" y="165.8">13</text>
<text x="154.9" y="167">MP3 READY</text>
<text x="102.7" y="170.9">PIC16F628A</text>
</g>
</svg>
